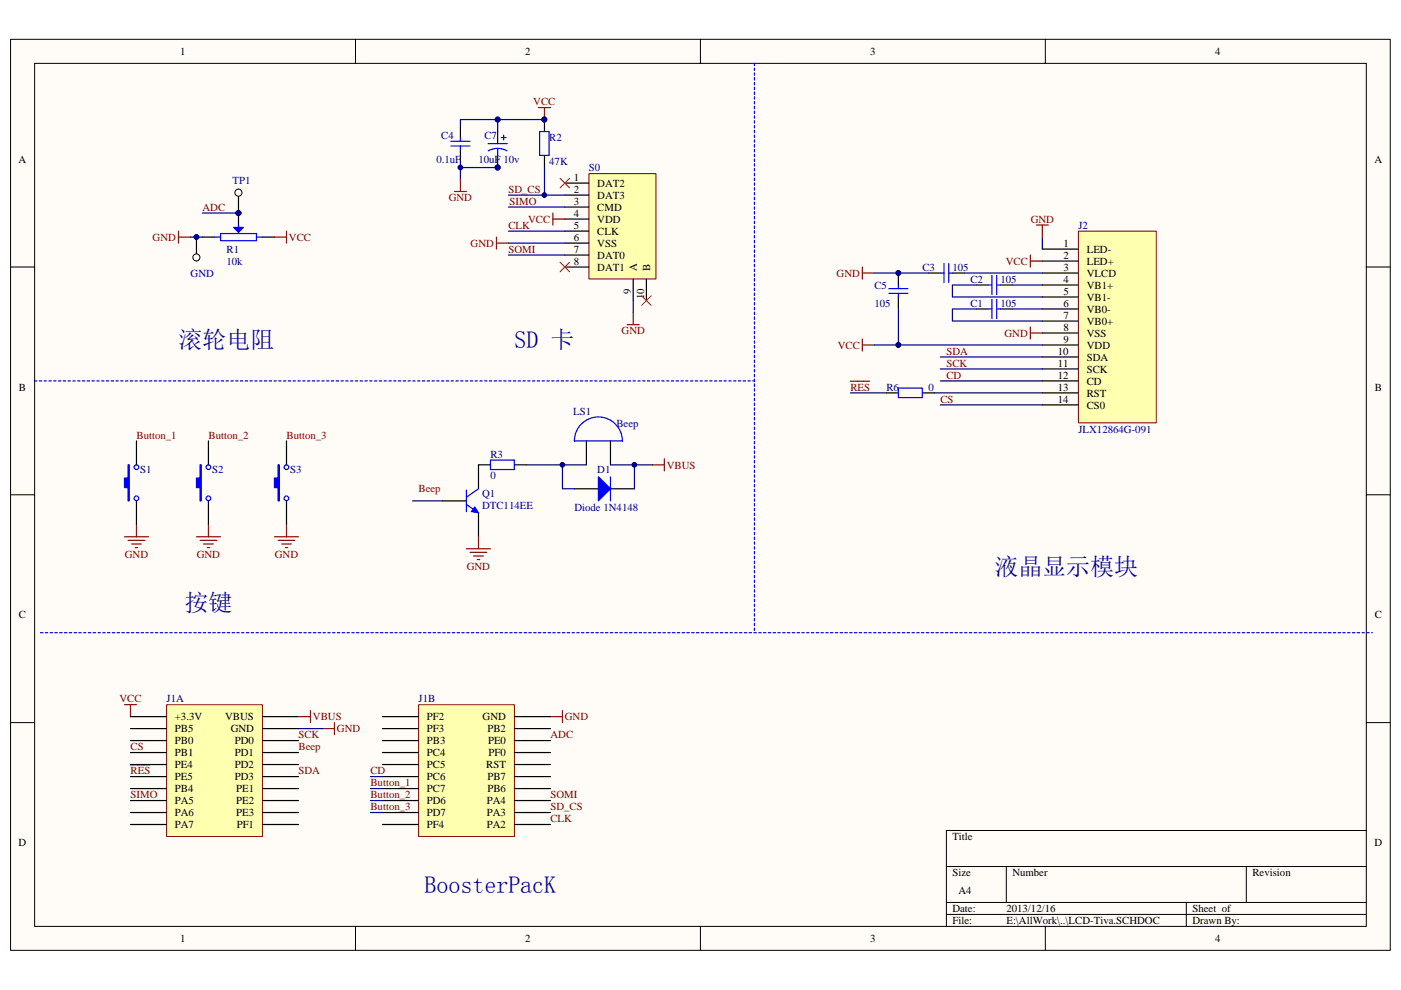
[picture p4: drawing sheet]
<svg xmlns="http://www.w3.org/2000/svg" width="297mm" height="210mm" viewBox="0 0 297 210" stroke-linecap="round" stroke-linejoin="round" font-family="sans-serif">
<path d="M2.3 8.4h292.5v193.2h-292.5z" fill="#fffcf8"/>
<path d="M2.2 8.3h292.6v193.3h-292.6z" fill="none" stroke="#000" stroke-width=".21"/>
<path d="M7.4 13.5h282.3v183h-282.3z" fill="#fffcf8"/>
<g fill="none" stroke="#000" stroke-width=".21">
<path d="M7.3 13.4h282.4v183.1h-282.4zM75.4 8.3v5.1M148.5 8.3v5.1M221.6 8.3v5.1M2.2 56.6h5.1M289.7 56.6h5.1M2.2 104.9h5.1M289.7 104.9h5.1M2.2 153.3h5.1M289.7 153.3h5.1M289.7 176.1h-89v20.4M75.4 196.5v5.1"/>
<path d="M148.5 196.5v5.1M200.7 183.8h89M200.7 191.4h89M200.7 194h89M213.4 183.8v7.6M221.6 196.5v5.1M251.5 191.4v5.1M264.2 183.8v7.6"/>
</g>
<path d="M160 13.4v120.8M8.6 134.2h282.4" fill="none" stroke="#00f" stroke-width=".25" stroke-dasharray=".5 .5"/>
<path d="M190.5 57.9v2.6M196.8 57.9h2.6M201.9 57.9h2.6M190.5 63v2.5M207 65.5h2.5M207 60.5h2.5M212.1 65.5h2.5M212.1 60.5h2.5" fill="none" stroke="#000" stroke-width=".25"/>
<g fill="none" stroke="#00f" stroke-width=".25">
<path d="M199.4 57.9h.7M200.1 55.9v4M201.2 55.9v4M201.2 57.9h.7M210.3 58.4v4.1M211.3 58.4v4.1M188.4 61.2h4.1M188.4 62.2h4.1M190.5 60.5v.7M190.5 62.2v.8M209.5 65.5h.8M209.5 60.5h.8"/>
<path d="M210.3 63.5v4.1M211.3 63.5v4.1M211.3 65.5h.8M211.3 60.5h.8"/>
</g>
<path d="M185.4 57.9h11.4M221 50.3v2.5M199.4 78.3h21.6M199.4 75.7h21.6M207 65.5h-5.1v2.6h19.1M207 60.5h-5.1v2.5h19.1M214.6 65.5h6.4M214.6 60.5h6.4M199.4 85.9h21.6M199.4 80.8h21.6" fill="none" stroke="#000080" stroke-width=".25"/>
<path d="M182.8 56.6v2.6M182.8 57.9h2.6M218.5 55.4h2.5M218.5 54.1v2.5M219.7 47.7h2.6M221 47.7v2.6M218.5 69.4v2.5M218.5 70.6h2.5M26.4 149.5h2.5M27.7 149.5v2.5" fill="none" stroke="#800000" stroke-width=".25"/>
<circle cx="190.5" cy="57.9" r=".5" fill="#000080" stroke="#000080" stroke-width=".21"/>
<path d="M124.9 36.9h14.2v22.3h-14.2z" fill="#ffffb0"/>
<path d="M124.9 36.8h14.2v22.4h-14.2z" fill="none" stroke="#800000" stroke-width=".21"/>
<g fill="none" stroke="#000" stroke-width=".25">
<path d="M97.6 26.6v2.6M97.6 31.7v2.6M105.5 27.9v2.6M105.5 33v2.5M115.4 25.4v2.5M115.4 33v2.5M119.8 38.8h5M41.7 50.3v5.1M42.9 50.3h2.6M50.6 45.2v2.5M55.6 50.3h2.6M119.8 41.4h5"/>
<path d="M119.8 43.9h5M119.8 46.5h5M119.8 49h5M119.8 51.6h5M119.8 54.1h5M119.8 56.6h5M134.3 59.2v4.6M137.1 59.2v4.6"/>
</g>
<path d="M97.6 34.3v3.8M105.5 25.4h-7.9v1.2M115.4 35.5v5.9M107.8 41.4h12M107.8 43.9h12M107.8 49h12M107.8 51.6h12M107.8 54.1h12M134.3 63.8v2.5" fill="none" stroke="#000080" stroke-width=".25"/>
<path d="M114.1 22.8h2.6M115.4 22.8v2.6" fill="none" stroke="#800000" stroke-width=".25"/>
<g fill="#000080" stroke="#000080" stroke-width=".21">
<circle cx="115.4" cy="25.3" r=".49"/>
<circle cx="115.4" cy="41.4" r=".49"/>
<circle cx="105.5" cy="35.5" r=".5"/>
<circle cx="105.5" cy="25.3" r=".5"/>
<circle cx="50.6" cy="45.2" r=".5"/>
</g>
<g fill="none" stroke="#00f" stroke-width=".25">
<path d="M95.6 31h4M95.6 30h4M97.6 29.2v.8M97.6 31v.7M103.5 30.5h4M103.5 32l.8-.3 1.2-.2 .8 .1 1.2 .4M105.5 31.5v1.5M106.3 29.2h1M106.8 28.7v1M114.4 27.9h2v5.1h-2zM45.5 50.3h1.3M46.8 49.5h7.6v1.6h-7.6z"/>
<path d="M50.6 47.7v1.8M54.4 50.3h1.2"/>
</g>
<path d="M118.7 37.8l2.1 2.1M120.8 37.8l-2.1 2.1M118.7 55.6l2.1 2.1M120.8 55.6l-2.1 2.1M136 62.7l2.1 2.1M138.1 62.7l-2.1 2.1" fill="none" stroke="#f00" stroke-width=".21"/>
<path d="M49.5 48.2h2.1l-1 1.1z" fill="#00f" stroke="#00f" stroke-width=".25"/>
<circle cx="41.6" cy="54.6" r=".75" fill="#fffcf8" stroke="#000" stroke-width=".21"/>
<circle cx="41.6" cy="50.3" r=".49" fill="#000080" stroke="#000080" stroke-width=".21"/>
<path d="M50.6 40.1v5.1" fill="none" stroke="#000" stroke-width=".25"/>
<circle cx="50.6" cy="40.9" r=".75" fill="#fffcf8" stroke="#000" stroke-width=".21"/>
<circle cx="50.6" cy="45.2" r=".5" fill="#000080" stroke="#000080" stroke-width=".21"/>
<g fill="none" stroke="#800000" stroke-width=".25">
<path d="M97.6 38.1v2.5M37.8 50.3h2.6M37.8 49v2.6M58.2 50.3h2.5M60.7 49v2.6M96.3 40.6h2.6M105.3 50.3v2.5M105.3 51.6h2.5M117.2 46.5h2.6M117.2 45.2v2.5M133 68.9h2.5M134.3 66.3v2.6"/>
<path d="M182.8 71.9v2.5M182.8 73.2h2.6M180.3 80.9h4.1M26.4 113.9h5.1M27.2 114.6h3.5M27.9 115.4h2M28.7 116.1h.5M28.9 111.3v2.6M41.7 113.9h5.1M42.4 114.6h3.6M43.2 115.4h2M43.9 116.1h.6"/>
<path d="M44.2 111.3v2.6M58.2 113.9h5.1M59 114.6h3.5M59.7 115.4h2.1M60.5 116.1h.5M60.7 111.3v2.6M116.7 152h2.5M119.2 150.7v2.6M27.7 162.2h4"/>
</g>
<path d="M40.4 50.3h2.5M42.9 45.2h7.7" fill="none" stroke="#000080" stroke-width=".25"/>
<path d="M7.3 80.8h152.7" fill="none" stroke="#00f" stroke-width=".25" stroke-dasharray=".5 .5"/>
<path d="M28.9 93.5v5.1M44.2 93.5v5.1M60.7 93.5v5.1M187.9 83.3h2.6M195.6 83.3h2.5M28.9 106.2v5.1M44.2 106.2v5.1M60.7 106.2v5.1" fill="none" stroke="#000" stroke-width=".25"/>
<g fill="none" stroke="#00f" stroke-width=".25">
<path d="M190.5 82.3h5v2h-5z"/>
<circle cx="28.9" cy="99.1" r=".49"/>
<circle cx="44.2" cy="99.1" r=".49"/>
<circle cx="60.7" cy="99.1" r=".5"/>
<circle cx="28.9" cy="105.7" r=".49"/>
<circle cx="44.2" cy="105.7" r=".49"/>
<circle cx="60.7" cy="105.7" r=".5"/>
</g>
<g fill="#00f" stroke="#00f" stroke-width=".25">
<path d="M27.2 98.6h.2v7.6h-.2v-2.8h-.8v-2h.8z" fill-rule="evenodd"/>
<path d="M42.4 98.6h.3v7.6h-.3v-2.8h-.7v-2h.7z" fill-rule="evenodd"/>
<path d="M59 98.6h.2v7.6h-.2v-2.8h-.8v-2h.8z" fill-rule="evenodd"/>
</g>
<path d="M35.3 149.5h20.3v27.9h-20.3z" fill="#ffffb0"/>
<path d="M35.3 149.5h20.3v27.9h-20.3z" fill="none" stroke="#800000" stroke-width=".21"/>
<g fill="none" stroke="#000" stroke-width=".25">
<path d="M27.7 152h7.6M27.7 154.5h7.6M27.7 157.1h7.6M27.7 159.6h7.6M55.6 152h7.7M55.6 154.5h7.7M55.6 157.1h7.7M55.6 159.6h7.7M27.7 162.2h7.6M27.7 164.7h7.6M27.7 167.3h7.6M27.7 169.8h7.6"/>
<path d="M27.7 172.3h7.6M27.7 174.9h7.6M55.6 162.2h7.7M55.6 164.7h7.7M55.6 167.3h7.7M55.6 169.8h7.7M55.6 172.3h7.7M55.6 174.9h7.7"/>
</g>
<path d="M88.8 149.5h20.3v27.9h-20.3z" fill="#ffffb0"/>
<path d="M88.7 149.5h20.4v27.9h-20.4z" fill="none" stroke="#800000" stroke-width=".21"/>
<g fill="none" stroke="#000" stroke-width=".25">
<path d="M104 98.6h-2.6v5.1M109.1 98.6h2.5M124.3 93.5v5.1M129.4 93.5v5.1M93.8 106.2h5.1M101.4 108.8v5.1M121.8 103.7h5.1M129.4 103.7h5.1M81.1 152h7.6M81.1 154.5h7.6M81.1 157.1h7.6M81.1 159.6h7.6"/>
<path d="M109.1 152h7.6M109.1 154.5h7.6M109.1 157.1h7.6M109.1 159.6h7.6M81.1 162.2h7.6M81.1 164.7h7.6M81.1 167.3h7.6M81.1 169.8h7.6M81.1 172.3h7.6M81.1 174.9h7.6M109.1 162.2h7.6M109.1 164.7h7.6"/>
<path d="M109.1 167.3h7.6M109.1 169.8h7.6M109.1 172.3h7.6M109.1 174.9h7.6"/>
</g>
<path d="M97.6 35.5h7.9v.3M115.4 25.4h-9.9v2.5M111.6 98.6h12.7M119.2 98.6v5.1h2.6M129.4 98.6h8.9M134.5 98.6v5.1M87.5 106.2h6.3M78.5 167.3h2.6M78.5 169.8h2.6M78.5 172.3h2.6M78.5 164.7h2.6" fill="none" stroke="#000080" stroke-width=".25"/>
<path d="M104 97.6h5v2h-5zM131.9 93.5v.1a5.1 5.1 0 0 0-5-5.2 5.1 5.1 0 0 0-5.1 5.2l10.2-.1M98.9 107l2.5 1.8M98.9 103.9v4.6M101.4 103.7l-2.5 1.8M129.4 101.1v5.1" fill="none" stroke="#00f" stroke-width=".25"/>
<path d="M100.7 107.5l.7 1.3-1.5-.3z" fill="#00f" stroke="#00f" stroke-width=".21"/>
<path d="M138.3 98.6h2.6M140.9 97.3v2.6M98.9 116.4h5.1M99.6 117.2h3.6M100.4 117.9h2.1M101.2 118.7h.5M101.4 113.9v2.5M63.3 152h2.5M65.8 150.7v2.6" fill="none" stroke="#800000" stroke-width=".25"/>
<path d="M126.9 101.1l2.5 2.6-2.5 2.5z" fill="#00f" stroke="#00f" stroke-width=".25"/>
<g fill="#000080" stroke="#000080" stroke-width=".21">
<circle cx="134.5" cy="98.6" r=".5"/>
<circle cx="97.6" cy="35.5" r=".49"/>
<circle cx="105.5" cy="35.5" r=".5"/>
<circle cx="105.5" cy="25.3" r=".5"/>
<circle cx="115.4" cy="25.3" r=".49"/>
<circle cx="119.2" cy="98.6" r=".5"/>
</g>
<path d="M228.7 49h16.4v40.7h-16.4z" fill="#ffffb0"/>
<path d="M228.6 49h16.5v40.7h-16.5z" fill="none" stroke="#800000" stroke-width=".21"/>
<g fill="none" stroke="#000" stroke-width=".25">
<path d="M221 52.8h7.6M221 55.4h7.6M221 57.9h7.6M221 60.5h7.6M221 63h7.6M221 65.5h7.6M221 68.1h7.6M221 70.6h7.6M221 73.2h7.6M221 75.7h7.6M221 78.3h7.6M221 80.8h7.6"/>
<path d="M221 83.3h7.6M221 85.9h7.6"/>
</g>
<path d="M204.5 57.9h16.5M185.4 73.2h5.1M190.5 65.5v7.7h30.5M180.3 83.3h7.6M198.1 83.3h22.9M63.3 154.5h5.1" fill="none" stroke="#000080" stroke-width=".25"/>
<circle cx="190.5" cy="73.2" r=".5" fill="#000080" stroke="#000080" stroke-width=".21"/>
<path d="M68.4 154.5h2.5M70.9 153.3v2.5" fill="none" stroke="#800000" stroke-width=".25"/>
<g font-size="5.1" fill="#000080">
<text x="37.9" y="73.7">滚轮电阻</text>
<text x="109.1" y="73.7">SD 卡</text>
<text x="210.8" y="122">液晶显示模块</text>
<text x="39.1" y="129.7">按键</text>
<text x="90" y="189.4">BoosterPacK</text>
</g>
<g font-size="2.3">
<text x="38.2" y="11.7">1</text>
<text x="111.4" y="11.7">2</text>
<text x="184.5" y="11.7">3</text>
<text x="257.6" y="11.7">4</text>
<text x="4" y="34.5">A</text>
<text x="291.4" y="34.5">A</text>
<text x="121.7" y="38.4">1</text>
<text x="121.7" y="40.9">2</text>
<text x="126.6" y="39.6">DAT2</text>
<text x="121.7" y="43.4">3</text>
<text x="121.7" y="46">4</text>
<text x="126.6" y="42.2">DAT3</text>
<text x="126.6" y="44.7">CMD</text>
<text x="126.6" y="47.2">VDD</text>
<text x="121.7" y="48.5">5</text>
<text x="121.7" y="51.1">6</text>
<text x="121.7" y="53.6">7</text>
<text x="126.6" y="49.8">CLK</text>
<text x="126.6" y="52.3">VSS</text>
<text x="225.5" y="52.3">1</text>
<text x="230.4" y="53.6">LED-</text>
<text x="121.7" y="56.2">8</text>
<text x="126.6" y="54.9">DAT0</text>
<text x="126.6" y="57.4">DAT1</text>
<text x="135" y="57.4" transform="rotate(-90 135 57.4)">A</text>
<text x="137.8" y="57.4" transform="rotate(-90 137.8 57.4)">B</text>
<text x="225.5" y="54.9">2</text>
<text x="225.5" y="57.4">3</text>
<text x="225.5" y="60">4</text>
<text x="230.4" y="56.2">LED+</text>
<text x="230.4" y="58.7">VLCD</text>
<text x="133.8" y="62.4" transform="rotate(-90 133.8 62.4)">9</text>
<text x="136.6" y="63.5" transform="rotate(-90 136.6 63.5)">10</text>
<text x="225.5" y="62.5">5</text>
<text x="225.5" y="65">6</text>
<text x="230.4" y="61.2">VB1+</text>
<text x="230.4" y="63.8">VB1-</text>
<text x="225.5" y="67.6">7</text>
<text x="225.5" y="70.1">8</text>
<text x="230.4" y="66.3">VB0-</text>
<text x="230.4" y="68.9">VB0+</text>
<text x="230.4" y="71.4">VSS</text>
<text x="224.3" y="75.2">10</text>
<text x="224.3" y="77.8">11</text>
<text x="225.5" y="72.7">9</text>
<text x="230.4" y="74">VDD</text>
<text x="230.4" y="76.5">SDA</text>
<text x="4" y="82.8">B</text>
<text x="224.3" y="80.3">12</text>
<text x="224.3" y="82.8">13</text>
<text x="230.4" y="79">SCK</text>
<text x="230.4" y="81.6">CD</text>
<text x="291.5" y="82.8">B</text>
<text x="224.3" y="85.4">14</text>
<text x="230.4" y="84.1">RST</text>
<text x="230.4" y="86.7">CS0</text>
<text x="4" y="131.2">C</text>
<text x="291.5" y="131.2">C</text>
<text x="37.1" y="152.8">+3.3V</text>
<text x="37.1" y="155.3">PB5</text>
<text x="47.7" y="152.8">VBUS</text>
<text x="48.9" y="155.3">GND</text>
<text x="90.5" y="152.8">PF2</text>
<text x="90.5" y="155.3">PF3</text>
<text x="102.3" y="152.8">GND</text>
<text x="103.3" y="155.3">PB2</text>
<text x="37.1" y="157.9">PB0</text>
<text x="37.1" y="160.4">PB1</text>
<text x="49.8" y="160.4">PD1</text>
<text x="49.8" y="157.9">PD0</text>
<text x="90.5" y="157.9">PB3</text>
<text x="90.5" y="160.4">PC4</text>
<text x="103.5" y="157.9">PE0</text>
<text x="103.6" y="160.4">PF0</text>
<text x="37.1" y="163">PE4</text>
<text x="37.1" y="165.5">PE5</text>
<text x="49.8" y="165.5">PD3</text>
<text x="49.8" y="163">PD2</text>
<text x="90.5" y="163">PC5</text>
<text x="90.5" y="165.5">PC6</text>
<text x="103.1" y="163">RST</text>
<text x="103.3" y="165.5">PB7</text>
<text x="37.1" y="168">PB4</text>
<text x="37.1" y="170.6">PA5</text>
<text x="37.1" y="173.1">PA6</text>
<text x="50.1" y="173.1">PE3</text>
<text x="50.1" y="170.6">PE2</text>
<text x="50.1" y="168">PE1</text>
<text x="90.5" y="168">PC7</text>
<text x="90.5" y="170.6">PD6</text>
<text x="90.5" y="173.1">PD7</text>
<text x="103.2" y="173.1">PA3</text>
<text x="103.2" y="170.6">PA4</text>
<text x="103.3" y="168">PB6</text>
<text x="4" y="179.5">D</text>
<text x="37.1" y="175.7">PA7</text>
<text x="50.2" y="175.7">PF1</text>
<text x="90.5" y="175.7">PF4</text>
<text x="103.2" y="175.7">PA2</text>
<text x="201.9" y="178.2">Title</text>
<text x="291.4" y="179.5">D</text>
<text x="201.9" y="185.8">Size</text>
<text x="214.6" y="185.8">Number</text>
<text x="265.5" y="185.8">Revision</text>
<text x="203.2" y="189.7">A4</text>
<text x="201.9" y="193.5">Date:</text>
<text x="201.9" y="196">File:</text>
<text x="213.4" y="193.5">2013/12/16</text>
<text x="213.4" y="196">E:\AllWork\..\LCD-Tiva.SCHDOC</text>
<text x="252.8" y="196">Drawn By:</text>
<text x="252.8" y="193.5">Sheet of</text>
<text x="38.2" y="199.8">1</text>
<text x="111.4" y="199.8">2</text>
<text x="184.5" y="199.8">3</text>
<text x="257.6" y="199.8">4</text>
</g>
<g font-size="2.3" fill="#800000">
<text x="113.1" y="22.3">VCC</text>
<text x="107.8" y="40.9">SD_CS</text>
<text x="42.9" y="44.7">ADC</text>
<text x="95.1" y="42.7">GND</text>
<text x="108.1" y="43.4">SIMO</text>
<text x="112" y="47.2">VCC</text>
<text x="218.5" y="47.2">GND</text>
<text x="32.4" y="51.1">GND</text>
<text x="61.3" y="51.1">VCC</text>
<text x="99.8" y="52.3">GND</text>
<text x="107.8" y="53.6">SOMI</text>
<text x="107.8" y="48.5">CLK</text>
<text x="177.4" y="58.7">GND</text>
<text x="213.2" y="56.2">VCC</text>
<text x="131.8" y="70.9">GND</text>
<text x="213" y="71.4">GND</text>
<text x="177.6" y="74">VCC</text>
<text x="200.7" y="77.8">SCK</text>
<text x="200.7" y="75.2">SDA</text>
<text x="180.3" y="82.8">RES</text>
<text x="200.7" y="80.3">CD</text>
<text x="199.4" y="85.4">CS</text>
<text x="29" y="93">Button_1</text>
<text x="44.2" y="93">Button_2</text>
<text x="60.7" y="93">Button_3</text>
<text x="141.4" y="99.4">VBUS</text>
<text x="88.7" y="104.5">Beep</text>
<text x="26.5" y="118.4">GND</text>
<text x="41.7" y="118.4">GND</text>
<text x="58.3" y="118.4">GND</text>
<text x="99" y="121">GND</text>
<text x="25.3" y="149">VCC</text>
<text x="66.4" y="152.8">VBUS</text>
<text x="71.4" y="155.3">GND</text>
<text x="119.8" y="152.8">GND</text>
<text x="27.7" y="159.1">CS</text>
<text x="63.3" y="156.6">SCK</text>
<text x="63.3" y="159.1">Beep</text>
<text x="116.7" y="156.6">ADC</text>
<text x="27.7" y="164.2">RES</text>
<text x="63.3" y="164.2">SDA</text>
<text x="78.5" y="164.2">CD</text>
<text x="78.5" y="166.8">Button_1</text>
<text x="27.7" y="169.3">SIMO</text>
<text x="78.5" y="171.9">Button_3</text>
<text x="78.5" y="169.3">Button_2</text>
<text x="116.7" y="171.9">SD_CS</text>
<text x="116.7" y="169.3">SOMI</text>
<text x="116.7" y="174.4">CLK</text>
</g>
<g font-size="2.3" fill="#000080">
<text x="93.6" y="29.5">C4</text>
<text x="102.7" y="29.5">C7</text>
<text x="116.5" y="30">R2</text>
<text x="92.5" y="34.5">0.1uF</text>
<text x="101.4" y="34.5">10uF 10v</text>
<text x="116.5" y="35.1">47K</text>
<text x="49.3" y="39.1">TP1</text>
<text x="124.9" y="36.3">S0</text>
<text x="48" y="53.6">R1</text>
<text x="228.6" y="48.5">J2</text>
<text x="40.4" y="58.7">GND</text>
<text x="48" y="56.2">10k</text>
<text x="195.6" y="57.4">C3</text>
<text x="201.9" y="57.4">105</text>
<text x="205.7" y="60">C2</text>
<text x="212.1" y="60">105</text>
<text x="185.4" y="61.2">C5</text>
<text x="185.4" y="65">105</text>
<text x="205.7" y="65">C1</text>
<text x="212.1" y="65">105</text>
<text x="187.9" y="82.8">R6</text>
<text x="196.8" y="82.8">0</text>
<text x="121.5" y="87.9">LS1</text>
<text x="130.7" y="90.5">Beep</text>
<text x="228.6" y="91.8">JLX12864G-091</text>
<text x="29.7" y="100.4">S1</text>
<text x="45" y="100.4">S2</text>
<text x="61.5" y="100.4">S3</text>
<text x="104" y="101.7">0</text>
<text x="104" y="97.1">R3</text>
<text x="126.6" y="100.4">D1</text>
<text x="102.2" y="105.5">Q1</text>
<text x="102.2" y="108">DTC114EE</text>
<text x="121.8" y="108.3">Diode 1N4148</text>
<text x="35.3" y="149">J1A</text>
<text x="88.7" y="149">J1B</text>
</g>
</svg>
